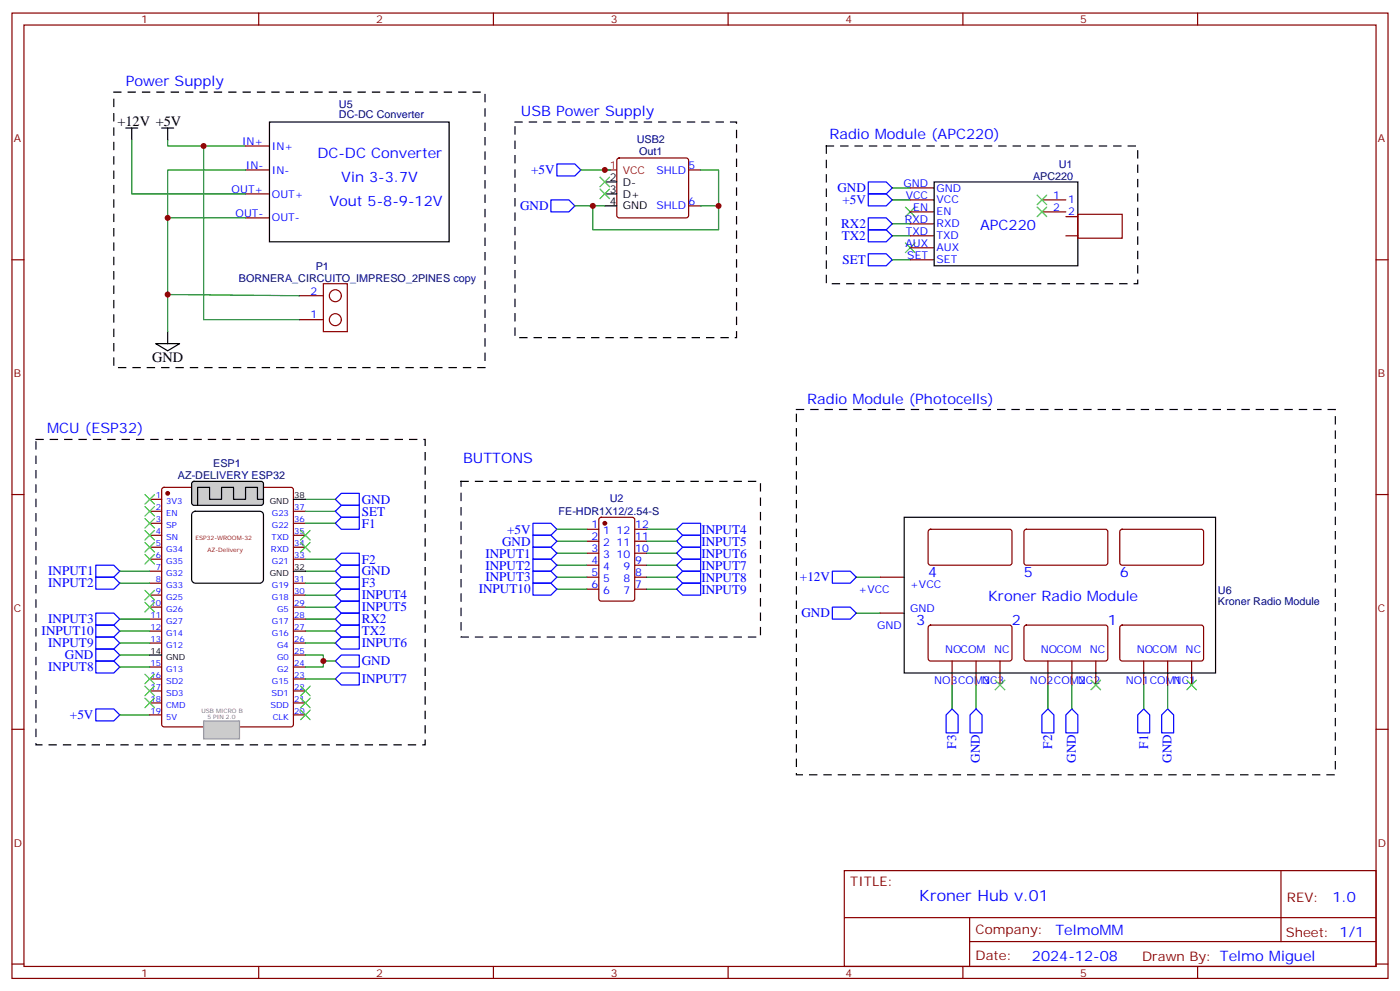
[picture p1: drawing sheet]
<svg xmlns="http://www.w3.org/2000/svg" width="412mm" height="292mm" viewBox="0 0 412 292" stroke-linecap="round" stroke-linejoin="round" font-family="sans-serif">
<g fill="none" stroke="#870000" stroke-width=".35">
<path d="M3.5 3.8h405.4v284.4h-405.4zM7.1 7.4h398.2v277.3h-398.2zM76.2 3.8v3.6M145.3 3.8v3.6M214.5 3.8v3.6M283.6 3.8v3.6M352.8 3.8v3.6M72.3 43h7.1M72.3 50.1h7.1M72.3 57.1h7.1M268.1 58.9h7.1M268.1 55.4h7.1"/>
<path d="M306.9 58.9h7.1M3.5 76.5h3.6M72.3 64.2h7.1M268.1 76.5h7.1M268.1 65.9h7.1M268.1 69.5h7.1M268.1 73h7.1M268.1 62.4h7.1M306.9 62.4h7.1M314 69.5h3.5M314 63.8h3.5M317.5 63.1h13.1v7.1h-13.1z"/>
<path d="M405.3 76.5h3.6M3.5 145.7h3.6M44.1 147.1h3.5M44.1 150.6h3.5M44.1 154.1h3.5M44.1 157.7h3.5M47.9 143.8l.4-.3h37.4l.7 .5v69.4l-.4 .6-37.7 .1-.6-.5-.1-69.3zM86.4 150.6h3.6M86.4 154.1h3.6M86.4 157.7h3.6M405.3 145.7h3.6M44.1 161.2h3.5"/>
<path d="M44.1 164.7h3.5M44.1 168.2h3.5M44.1 171.8h3.5M44.1 175.3h3.5M44.1 178.8h3.5M86.4 161.2h3.6M86.4 164.7h3.6M86.4 171.8h3.6M86.4 175.3h3.6M86.4 178.8h3.6M44.1 182.4h3.5M44.1 185.9h3.5"/>
<path d="M44.1 189.4h3.5M44.1 196.5h3.5M44.1 200h3.5M86.4 182.4h3.6M86.4 185.9h3.6M86.4 189.4h3.6M86.4 196.5h3.6M86.4 200h3.6M86.4 192.9h3.6M3.5 214.8h3.6M44.1 203.5h3.5M44.1 207h3.5"/>
<path d="M44.1 210.6h3.5M86.4 203.5h3.6M86.4 207h3.6M86.4 210.6h3.6M405.3 214.8h3.6M248.7 256.4h156.6v28.3h-156.6zM377.3 256.5v20.8M248.7 270.3h156.5M285.6 277.3h119.6M285.6 270.3v14.1M3.5 284h3.6M76.2 284.7v3.5"/>
<path d="M145.3 284.7v3.5M214.5 284.7v3.5M283.6 284.7v3.5M352.8 284.7v3.5M405.3 284h3.6"/>
</g>
<path d="M37 37.7h3.6M38.8 37.7v3.5M47.6 37.7h3.6M49.4 37.7v3.5M79.4 35.9h52.9v35.3h-52.9zM275.2 53.6h42.3v24.7h-42.3zM49.4 97.7v3.5M45.9 101.2h7l-3.5 2.1zM56.7 151l.8-.4h19.1l.6 .2 .4 .9v19l-.2 .6-.8 .5h-19.1l-.6-.3-.5-.8v-19zM86.4 147.1h3.6M86.4 168.2h3.6M44.1 192.9h3.5" fill="none" stroke="#000" stroke-width=".35"/>
<g fill="none" stroke="#008700" stroke-width=".35">
<path d="M38.8 41.2v15.9h33.5M49.4 41.2v1.8h22.9M262.8 55.4h5.3M262.8 58.9h5.3M262.8 65.9h5.3M262.8 69.5h5.3M90 147.1h8.8M90 168.2h8.8M252.2 170h7.1M35.3 192.9h8.8M90 182.4h8.8M90 185.9h8.8"/>
<path d="M252.2 180.6h7.1M35.3 210.6h8.8M287.5 201.8v7M315.7 201.8v7M344 201.8v7"/>
</g>
<path d="M33.5 27.1h109.4v81.2h-109.4zM243.4 43h91.7v40.6h-91.7zM234.6 120.6h158.7v107.6h-158.7z" fill="none" stroke="#000" stroke-width=".35" stroke-dasharray="2.1 2.1"/>
<g fill="none" stroke="#00f" stroke-width=".35">
<path d="M255.8 53.6h5.3l1.7 1.8-1.7 1.7h-5.3zM255.8 57.1h5.3l1.7 1.8-1.7 1.7h-5.3zM255.8 64.2h5.3l1.7 1.7-1.7 1.8h-5.3zM255.8 67.7h5.3l1.7 1.8-1.7 1.7h-5.3zM100.5 145.3h5.3v3.5h-5.3l-1.7-1.7zM100.5 166.5h5.3v3.5h-5.3l-1.7-1.8zM245.2 178.8h5.3l1.7 1.8-1.7 1.8h-5.3zM245.2 168.2h5.3l1.7 1.8-1.7 1.8h-5.3zM28.2 191.2h5.3l1.8 1.7-1.8 1.8h-5.3zM98.8 182.4l1.7-1.8h5.3v3.5h-5.3zM100.5 184.1h5.3v3.5h-5.3l-1.7-1.7zM28.2 208.8h5.3l1.8 1.8-1.8 1.7h-5.3z"/>
<path d="M287.5 208.8l1.8 1.8v5.3h-3.5v-5.3zM315.7 208.8l1.8 1.8v5.3h-3.5v-5.3zM342.2 210.6l1.8-1.8 1.7 1.8v5.3h-3.5z"/>
</g>
<path d="M305.5 57.5l2.8 2.8M308.3 57.5l-2.8 2.8M266.7 61l2.8 2.8M266.7 71.6l2.8 2.8M269.5 61l-2.8 2.8M269.5 71.6l-2.8 2.8M305.5 61l2.8 2.8M308.3 61l-2.8 2.8" fill="none" stroke="#3c3" stroke-width=".35"/>
<circle cx="49.4" cy="145.3" r=".53" fill="#870000" stroke="#870000" stroke-width=".35"/>
<path d="M56.7 142l.4-.2h20.1l.4 .7-.1 5.9-.6 .4h-20l-.5-.7v-5.6z" fill="#ccc" stroke="#000" stroke-width=".35"/>
<path d="M77.6 147.1h-1.8v-3.6h-3.5v3.6h-3.5v-3.6h-3.5v3.6h-3.6v-3.6h-3.5v5.3" fill="none" stroke="#000" stroke-width=".35"/>
<path d="M60 212.3h10.6v5.3h-10.6z" fill="#ccc" stroke="#999" stroke-width=".35"/>
<path d="M151.7 35.9h65.3v63.5h-65.3zM10.6 129.4h114.6v90h-114.6zM135.8 141.8h88.2v45.8h-88.2z" fill="none" stroke="#000" stroke-width=".35" stroke-dasharray="2.1 2.1"/>
<g fill="none" stroke="#870000" stroke-width=".35">
<path d="M181.9 46.7l.5-.2h19.7l.5 .2 .2 .5v16.3l-.2 .5-.5 .2h-19.7l-.5-.3-.2-.4v-16.3zM202.8 50.1h3.6M202.8 60.6h3.6M88.2 94.2h7M88.2 87.1h7M172.9 155.9h3.5M172.9 159.4h3.5M176.6 152.6l.5-.2h9.2l.6 .4 .1 23.6-.5 .6-9.4 .1-.7-.5v-23.5zM187 155.9h3.5M187 159.4h3.5M273.6 156.1l.5-.2h23.6l.4 .7-.1 9.4-.6 .5-23.6-.1-.4-.6v-9.2zM301.9 156.1l.4-.2h23.6l.4 .7v9.4l-.7 .5-23.5-.1-.5-.6v-9.2z"/>
<path d="M330.1 156.1l.5-.2h23.5l.4 .7v9.4l-.7 .5-23.5-.1-.5-.6v-9.2zM172.9 162.9h3.5M172.9 166.5h3.5M172.9 170h3.5M172.9 173.5h3.5M187 162.9h3.5M187 166.5h3.5M187 170h3.5M187 173.5h3.5M259.3 170h7M259.3 180.6h7M273.6 184.3l.5-.2 23.6 .1 .4 .6-.1 9.5-.6 .4-23.6-.1-.4-.6v-9.2z"/>
<path d="M280.5 194.7v7.1M287.5 194.7v7.1M294.6 194.7v7.1M301.9 184.3l.4-.2 23.6 .1 .4 .6v9.5l-.7 .4-23.5-.1-.5-.6v-9.2zM308.7 194.7v7.1M315.7 194.7v7.1M322.8 194.7v7.1M330.1 184.3l.5-.2 23.5 .1 .4 .6v9.5l-.7 .4-23.5-.1-.5-.6v-9.2zM336.9 194.7v7.1M344 194.7v7.1M351 194.7v7.1"/>
</g>
<circle cx="178.2" cy="154.1" r=".53" fill="#870000" stroke="#870000" stroke-width=".35"/>
<g fill="none" stroke="#00f" stroke-width=".35">
<path d="M162.3 58.9h5.3l1.7 1.7-1.7 1.8h-5.3zM164 48.3h5.3l1.8 1.8-1.8 1.7h-5.3zM255.8 74.8h5.3l1.7 1.7-1.7 1.8h-5.3zM98.8 154.1l1.7-1.7h5.3v3.5h-5.3zM98.8 150.6l1.7-1.8h5.3v3.6h-5.3zM157 154.1h5.3l1.7 1.8-1.7 1.8h-5.3zM157 157.7h5.3l1.7 1.7-1.7 1.8h-5.3zM201.1 154.1h5.3v3.6h-5.3l-1.8-1.8zM201.1 157.7h5.3v3.5h-5.3l-1.8-1.8zM28.2 170h5.3l1.8 1.8-1.8 1.7h-5.3zM28.2 166.5h5.3l1.8 1.7-1.8 1.8h-5.3zM98.8 178.8l1.7-1.7h5.3v3.5h-5.3z"/>
<path d="M98.8 175.3l1.7-1.8h5.3v3.6h-5.3zM98.8 171.8l1.7-1.8h5.3v3.5h-5.3zM98.8 164.7l1.7-1.8h5.3v3.6h-5.3zM157 161.2h5.3l1.7 1.7-1.7 1.8h-5.3zM157 164.7h5.3l1.7 1.8-1.7 1.7h-5.3zM157 168.2h5.3l1.7 1.8-1.7 1.8h-5.3zM157 171.8h5.3l1.7 1.7-1.7 1.8h-5.3zM201.1 171.8h5.3v3.5h-5.3l-1.8-1.8zM201.1 168.2h5.3v3.6h-5.3l-1.8-1.8zM201.1 164.7h5.3v3.5h-5.3l-1.8-1.7zM201.1 161.2h5.3v3.5h-5.3l-1.8-1.8zM28.2 180.6h5.3l1.8 1.8-1.8 1.7h-5.3z"/>
<path d="M28.2 184.1h5.3l1.8 1.8-1.8 1.7h-5.3zM28.2 187.6h5.3l1.8 1.8-1.8 1.8h-5.3zM28.2 194.7h5.3l1.8 1.8-1.8 1.7h-5.3zM98.8 200l1.7-1.8h5.3v3.6h-5.3zM98.8 189.4l1.7-1.8h5.3v3.6h-5.3zM100.5 192.9h5.3v3.6h-5.3l-1.7-1.8zM278.7 210.6l1.8-1.8 1.7 1.8v5.3h-3.5zM308.7 208.8l1.7 1.8v5.3h-3.5v-5.3zM336.9 208.8l1.8 1.8v5.3h-3.6v-5.3z"/>
</g>
<g fill="none" stroke="#008700" stroke-width=".35">
<path d="M60 43v51.2h28.2M72.3 50.1h-22.9v47.6M171.1 50.1h8.8M206.4 50.1h5.3v17.6h-37.1v-7.1M49.4 64.2h22.9M169.3 60.6h8.9M206.4 60.6h5.3M262.8 76.5h5.3M49.4 86.7l38.8 .4M90 154.1h8.8M90 150.6h8.8M164 155.9h8.9"/>
<path d="M164 159.4h8.9M190.5 155.9h8.8M190.5 159.4h8.8M35.3 171.8h8.8M35.3 168.2h8.8M90 171.8h8.8M90 178.8h8.8M90 175.3h8.8M90 164.7h8.8M164 162.9h8.9M164 166.5h8.9M164 170h8.9"/>
<path d="M164 173.5h8.9M190.5 162.9h8.8M190.5 166.5h8.8M190.5 170h8.8M190.5 173.5h8.8M35.3 182.4h8.8M35.3 185.9h8.8M35.3 189.4h8.8M35.3 196.5h8.8M90 192.9h5.2v3.6h-5.2M90 189.4h8.8M90 200h8.8"/>
<path d="M95.2 194.7h3.6M280.5 201.8v7M308.7 201.8v7M336.9 201.8v7"/>
</g>
<g fill="none" stroke="#3c3" stroke-width=".35">
<path d="M176.7 52.2l2.9 2.8M176.7 55.7l2.9 2.8M179.6 52.2l-2.9 2.8M179.6 55.7l-2.9 2.8M42.7 145.7l2.8 2.8M42.7 149.2l2.8 2.8M42.7 152.7l2.8 2.8M42.7 156.2l2.8 2.9M42.7 159.8l2.8 2.8M45.5 145.7l-2.8 2.8M45.5 149.2l-2.8 2.8M45.5 152.7l-2.8 2.8"/>
<path d="M45.5 156.2l-2.8 2.9M45.5 159.8l-2.8 2.8M88.5 156.2l2.9 2.9M88.5 159.8l2.9 2.8M91.4 156.2l-2.9 2.9M91.4 159.8l-2.9 2.8M42.7 163.3l2.8 2.8M42.7 173.9l2.8 2.8M42.7 177.4l2.8 2.8M45.5 163.3l-2.8 2.8M45.5 173.9l-2.8 2.8M45.5 177.4l-2.8 2.8"/>
<path d="M42.7 198.6l2.8 2.8M45.5 198.6l-2.8 2.8M42.7 202.1l2.8 2.8M42.7 205.6l2.8 2.9M45.5 202.1l-2.8 2.8M45.5 205.6l-2.8 2.9M88.5 209.2l2.9 2.8M88.5 205.6l2.9 2.9M88.5 202.1l2.9 2.8M91.4 209.2l-2.9 2.8M91.4 205.6l-2.9 2.9M91.4 202.1l-2.9 2.8"/>
<path d="M293.2 200.3l2.8 2.9M296 200.3l-2.8 2.9M321.4 200.3l2.8 2.9M324.2 200.3l-2.8 2.9M349.6 200.3l2.8 2.9M352.4 200.3l-2.8 2.9"/>
</g>
<path d="M178.2 50.1h3.5" fill="none" stroke="#f00" stroke-width=".35"/>
<path d="M178.2 53.6h3.5M178.2 57.1h3.5M178.2 60.6h3.5M266.3 152.4h91.8v45.8h-91.8z" fill="none" stroke="#000" stroke-width=".35"/>
<g fill="none" stroke="#900" stroke-width=".35">
<path d="M95.2 83.6h7.1v14.1h-7.1z"/>
<circle cx="98.8" cy="87.1" r="1.76"/>
<circle cx="98.8" cy="94.2" r="1.76"/>
</g>
<g fill="#c00">
<circle cx="178.2" cy="50.1" r=".88"/>
<circle cx="174.6" cy="60.6" r=".88"/>
<circle cx="211.7" cy="60.6" r=".88"/>
<circle cx="60" cy="43" r=".88"/>
<circle cx="49.4" cy="64.2" r=".88"/>
<circle cx="95.3" cy="194.7" r=".88"/>
<circle cx="49.4" cy="86.7" r=".88"/>
</g>
<text font-size="4.6" fill="#00f" x="270.8" y="265.5">Kroner Hub v.01</text>
<g font-size="4.2" fill="#00f">
<text x="37" y="25.4">Power Supply</text>
<text x="153.5" y="34.2">USB Power Supply</text>
<text x="244.3" y="41.1">Radio Module (APC220)</text>
<text x="93.5" y="46.5">DC-DC Converter</text>
<text x="100.5" y="53.6">Vin 3-3.7V</text>
<text x="97" y="60.6">Vout 5-8-9-12V</text>
<text x="288.7" y="67.7">APC220</text>
<text x="237.8" y="118.9">Radio Module (Photocells)</text>
<text x="13.9" y="127.7">MCU (ESP32)</text>
<text x="136.4" y="136.5">BUTTONS</text>
<text x="273.4" y="170">4</text>
<text x="301.6" y="170">5</text>
<text x="329.8" y="170">6</text>
<text x="291" y="177.1">Kroner Radio Module</text>
<text x="269.9" y="184.1">3</text>
<text x="298.1" y="184.1">2</text>
<text x="326.3" y="184.1">1</text>
<text x="392.5" y="265.7">1.0</text>
<text x="310.9" y="275.3">TelmoMM</text>
<text x="304" y="283.1">2024-12-08</text>
</g>
<g font-size="4.2">
<text x="34.6" y="37">+12V +5V</text>
<text x="44.8" y="106.5">GND</text>
</g>
<g font-size="3.9" fill="#00f">
<text x="156.4" y="51.3">+5V</text>
<text x="246.7" y="56.5">GND</text>
<text x="153.2" y="61.9">GND</text>
<text x="248.2" y="60.1">+5V</text>
<text x="247.8" y="67.2">RX2</text>
<text x="248" y="70.7">TX2</text>
<text x="248.2" y="77.8">SET</text>
<text x="106.5" y="148.3">GND</text>
<text x="106.5" y="155.4">F1</text>
<text x="106.5" y="151.9">SET</text>
<text x="147.9" y="160.7">GND</text>
<text x="149.4" y="157.2">+5V</text>
<text x="206.6" y="157.2">INPUT4</text>
<text x="206.6" y="160.7">INPUT5</text>
<text x="106.5" y="166">F2</text>
<text x="143" y="164.2">INPUT1</text>
<text x="143" y="167.7">INPUT2</text>
<text x="206.6" y="167.8">INPUT7</text>
<text x="206.6" y="164.2">INPUT6</text>
<text x="14.2" y="173">INPUT2</text>
<text x="14.2" y="169.5">INPUT1</text>
<text x="106.5" y="169.5">GND</text>
<text x="106.5" y="173">F3</text>
<text x="143" y="171.3">INPUT3</text>
<text x="206.6" y="171.3">INPUT8</text>
<text x="235.6" y="171.3">+12V</text>
<text x="106.5" y="176.6">INPUT4</text>
<text x="141" y="174.8">INPUT10</text>
<text x="206.6" y="174.8">INPUT9</text>
<text x="14.2" y="183.6">INPUT3</text>
<text x="106.5" y="183.6">RX2</text>
<text x="106.5" y="180.1">INPUT5</text>
<text x="236.1" y="181.8">GND</text>
<text x="12.3" y="187.1">INPUT10</text>
<text x="14.2" y="190.7">INPUT9</text>
<text x="106.5" y="187.2">TX2</text>
<text x="106.5" y="190.7">INPUT6</text>
<text x="14.2" y="197.7">INPUT8</text>
<text x="19.1" y="194.2">GND</text>
<text x="106.5" y="196">GND</text>
<text x="106.5" y="201.3">INPUT7</text>
<text x="20.6" y="211.8">+5V</text>
<text x="281.7" y="220.5" transform="rotate(-90 281.7 220.5)">F3</text>
<text x="309.9" y="220.5" transform="rotate(-90 309.9 220.5)">F2</text>
<text x="338.2" y="220.5" transform="rotate(-90 338.2 220.5)">F1</text>
<text x="288.7" y="224.7" transform="rotate(-90 288.7 224.7)">GND</text>
<text x="316.9" y="224.7" transform="rotate(-90 316.9 224.7)">GND</text>
<text x="345.1" y="224.7" transform="rotate(-90 345.1 224.7)">GND</text>
</g>
<g font-size="3.9" fill="#800">
<text x="250.5" y="261">TITLE:</text>
<text x="379.1" y="265.7">REV:</text>
<text x="287.4" y="275.2">Company:</text>
<text x="378.7" y="275.8">Sheet: 1/1</text>
<text x="287.4" y="282.9">Date:</text>
<text x="336.4" y="283">Drawn By: Telmo Miguel</text>
</g>
<g font-size="3.2" fill="#800">
<text x="41.6" y="6.8">1</text>
<text x="110.8" y="6.8">2</text>
<text x="179.9" y="6.8">3</text>
<text x="249.1" y="6.8">4</text>
<text x="318.2" y="6.8">5</text>
<text x="4.1" y="41.9">A</text>
<text x="405.9" y="41.9">A</text>
<text x="4.1" y="111.1">B</text>
<text x="405.9" y="111.1">B</text>
<text x="4.1" y="180.2">C</text>
<text x="405.9" y="180.2">C</text>
<text x="4.1" y="249.4">D</text>
<text x="405.9" y="249.4">D</text>
<text x="41.6" y="287.7">1</text>
<text x="110.8" y="287.7">2</text>
<text x="179.9" y="287.7">3</text>
<text x="249.1" y="287.7">4</text>
<text x="318.2" y="287.7">5</text>
</g>
<g font-size="3.2" fill="#000080">
<text x="99.8" y="34.9">DC-DC Converter</text>
<text x="99.8" y="31.7">U5</text>
<text x="187.6" y="42">USB2</text>
<text x="188.2" y="45.6">Out1</text>
<text x="304.3" y="52.9">APC220</text>
<text x="311.9" y="49.4">U1</text>
<text x="70.4" y="82.9">BORNERA_CIRCUITO_IMPRESO_2PINES copy</text>
<text x="93" y="79.4">P1</text>
<text x="62.8" y="137.6">ESP1</text>
<text x="52.4" y="141.2">AZ-DELIVERY ESP32</text>
<text x="179.6" y="148">U2</text>
<text x="164.5" y="151.7">FE-HDR1X12/2.54-S</text>
<text x="358.8" y="178.1">Kroner Radio Module</text>
<text x="358.8" y="175">U6</text>
</g>
<g font-size="3.2" fill="#00f">
<text x="71.3" y="42.7">IN+</text>
<text x="80.1" y="44.1">IN+</text>
<text x="72.5" y="49.7">IN-</text>
<text x="80.1" y="51.1">IN-</text>
<text x="193.4" y="51.1">SHLD</text>
<text x="202.8" y="49.7">5</text>
<text x="68.2" y="56.8">OUT+</text>
<text x="80.1" y="58.2">OUT+</text>
<text x="266.1" y="55">GND</text>
<text x="266.8" y="58.5">VCC</text>
<text x="275.9" y="59.9">VCC</text>
<text x="275.9" y="56.4">GND</text>
<text x="310.2" y="58.5">1</text>
<text x="314.7" y="59.9">1</text>
<text x="69.4" y="63.8">OUT-</text>
<text x="80.1" y="65.2">OUT-</text>
<text x="193.4" y="61.7">SHLD</text>
<text x="202.8" y="60.3">6</text>
<text x="266.6" y="65.6">RXD</text>
<text x="269" y="62.1">EN</text>
<text x="275.9" y="63.5">EN</text>
<text x="310.2" y="62.1">2</text>
<text x="314.7" y="63.5">2</text>
<text x="266.8" y="69.1">TXD</text>
<text x="275.9" y="67">RXD</text>
<text x="275.9" y="70.5">TXD</text>
<text x="266.7" y="72.6">AUX</text>
<text x="267.3" y="76.2">SET</text>
<text x="275.9" y="77.6">SET</text>
<text x="275.9" y="74">AUX</text>
<text x="91.5" y="86.7">2</text>
<text x="91.5" y="93.8">1</text>
<text x="174.2" y="155.5">1</text>
<text x="187.1" y="155.5">12</text>
<text x="174.2" y="159.1">2</text>
<text x="177.7" y="157.3">1</text>
<text x="177.7" y="160.8">2</text>
<text x="181.6" y="160.8">11</text>
<text x="181.6" y="157.3">12</text>
<text x="187.1" y="159.1">11</text>
<text x="174.2" y="162.6">3</text>
<text x="174.2" y="166.1">4</text>
<text x="177.7" y="164.4">3</text>
<text x="177.7" y="167.9">4</text>
<text x="181.6" y="164.4">10</text>
<text x="183.6" y="167.9">9</text>
<text x="187.1" y="166.1">9</text>
<text x="187.1" y="162.6">10</text>
<text x="174.2" y="169.7">5</text>
<text x="174.2" y="173.2">6</text>
<text x="177.7" y="171.4">5</text>
<text x="183.6" y="171.4">8</text>
<text x="187.1" y="173.2">7</text>
<text x="187.1" y="169.7">8</text>
<text x="268.1" y="173.2">+VCC</text>
<text x="177.7" y="174.9">6</text>
<text x="183.6" y="174.9">7</text>
<text x="252.9" y="174.6">+VCC</text>
<text x="258.4" y="185.2">GND</text>
<text x="268.1" y="180.2">GND</text>
<text x="278.4" y="192.2">NOCOM NC</text>
<text x="306.6" y="192.2">NOCOM NC</text>
<text x="334.8" y="192.2">NOCOM NC</text>
<text x="275.2" y="201.4">NO3COM3</text>
<text x="289.3" y="201.4">NC3</text>
<text x="303.4" y="201.4">NO2COM2</text>
<text x="317.5" y="201.4">NC2</text>
<text x="331.6" y="201.4">NO1COM1</text>
<text x="345.7" y="201.4">NC1</text>
</g>
<g font-size="3.2" fill="#f00">
<text x="179.7" y="49.7">1</text>
<text x="183.4" y="51.1">VCC</text>
</g>
<g font-size="3.2">
<text x="179.7" y="53.2">2</text>
<text x="179.7" y="56.8">3</text>
<text x="183.4" y="54.6">D-</text>
<text x="183.4" y="58.2">D+</text>
<text x="179.7" y="60.3">4</text>
<text x="183.4" y="61.7">GND</text>
</g>
<g font-size="2.5" fill="#00f">
<text x="45.9" y="146.7">1</text>
<text x="48.9" y="148.5">3V3</text>
<text x="45.9" y="150.2">2</text>
<text x="45.9" y="153.8">3</text>
<text x="48.9" y="152">EN</text>
<text x="48.9" y="155.5">SP</text>
<text x="80.1" y="155.5">G22</text>
<text x="80.1" y="152">G23</text>
<text x="86.6" y="153.8">36</text>
<text x="86.6" y="150.2">37</text>
<text x="45.9" y="157.3">4</text>
<text x="45.9" y="160.8">5</text>
<text x="48.9" y="159.1">SN</text>
<text x="80" y="159.1">TXD</text>
<text x="86.6" y="160.8">34</text>
<text x="86.6" y="157.3">35</text>
<text x="45.9" y="164.4">6</text>
<text x="45.9" y="167.9">7</text>
<text x="48.9" y="162.6">G34</text>
<text x="48.9" y="166.1">G35</text>
<text x="79.8" y="162.6">RXD</text>
<text x="80.1" y="166.1">G21</text>
<text x="86.6" y="164.4">33</text>
<text x="45.9" y="171.4">8</text>
<text x="48.9" y="169.7">G32</text>
<text x="48.9" y="173.2">G33</text>
<text x="80.1" y="173.2">G19</text>
<text x="86.6" y="171.4">31</text>
<text x="44.3" y="178.5">10</text>
<text x="45.9" y="174.9">9</text>
<text x="48.9" y="176.7">G25</text>
<text x="80.1" y="176.7">G18</text>
<text x="86.6" y="178.5">29</text>
<text x="86.6" y="174.9">30</text>
<text x="44.3" y="182">11</text>
<text x="44.3" y="185.5">12</text>
<text x="48.9" y="180.2">G26</text>
<text x="48.9" y="183.8">G27</text>
<text x="80.1" y="183.8">G17</text>
<text x="81.6" y="180.2">G5</text>
<text x="86.6" y="185.5">27</text>
<text x="86.6" y="182">28</text>
<text x="44.3" y="189.1">13</text>
<text x="48.9" y="187.3">G14</text>
<text x="48.9" y="190.8">G12</text>
<text x="80.1" y="187.3">G16</text>
<text x="81.6" y="190.8">G4</text>
<text x="86.6" y="189.1">26</text>
<text x="44.3" y="196.1">15</text>
<text x="48.9" y="197.9">G13</text>
<text x="81.6" y="197.9">G2</text>
<text x="81.6" y="194.3">G0</text>
<text x="86.6" y="196.1">24</text>
<text x="86.6" y="192.6">25</text>
<text x="44.3" y="199.6">16</text>
<text x="44.3" y="203.2">17</text>
<text x="48.9" y="201.4">SD2</text>
<text x="80.1" y="201.4">G15</text>
<text x="86.6" y="203.2">22</text>
<text x="86.6" y="199.6">23</text>
<text x="44.3" y="206.7">18</text>
<text x="48.9" y="204.9">SD3</text>
<text x="48.9" y="208.5">CMD</text>
<text x="79.6" y="208.5">SDD</text>
<text x="80" y="204.9">SD1</text>
<text x="86.6" y="206.7">21</text>
<text x="44.3" y="210.2">19</text>
<text x="48.9" y="212">5V</text>
<text x="80.3" y="212">CLK</text>
<text x="86.6" y="210.2">20</text>
</g>
<g font-size="2.5">
<text x="79.5" y="148.5">GND</text>
<text x="86.6" y="146.7">38</text>
<text x="86.6" y="167.9">32</text>
<text x="79.5" y="169.7">GND</text>
<text x="44.3" y="192.6">14</text>
<text x="48.9" y="194.3">GND</text>
</g>
<g font-size="1.8" fill="#900">
<text x="57.6" y="159">ESP32-WROOM-32</text>
<text x="61.1" y="162.5">AZ-Delivery</text>
</g>
<g font-size="1.8" fill="#666">
<text x="59.3" y="210.1">USB MICRO B</text>
<text x="61.1" y="211.9">5 PIN 2.0</text>
</g>
</svg>
